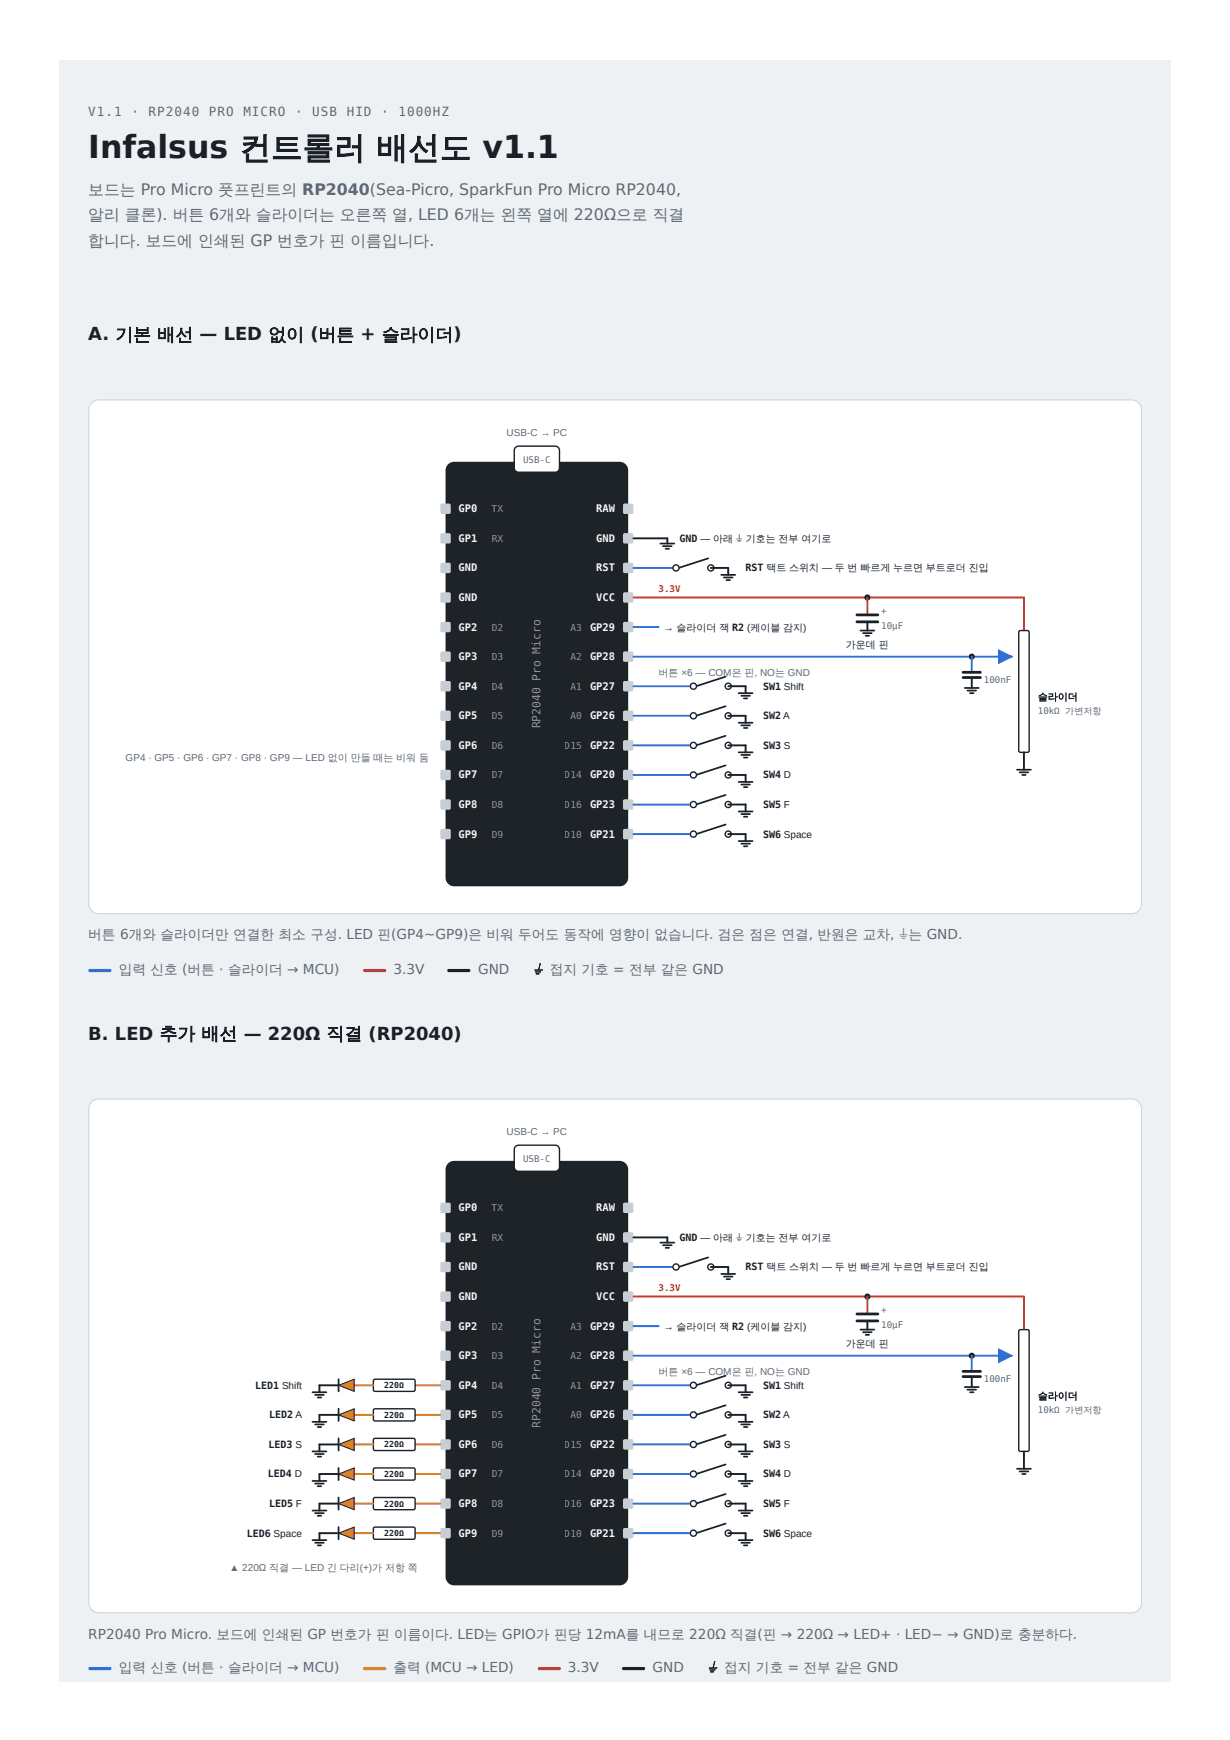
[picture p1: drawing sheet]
<svg xmlns="http://www.w3.org/2000/svg" width="210mm" height="297mm" viewBox="0 0 210 297" stroke-linecap="round" stroke-linejoin="round" font-family="sans-serif">
<path d="M10.1 10.3h189.9v277.1h-189.9z" fill="#eef1f4"/>
<path d="M15.7 68.8a1.71 1.71 0 0 1 1.2-.5h176.5a1.71 1.71 0 0 1 1.7 1.8v84.3a1.71 1.71 0 0 1-1.7 1.7h-176.5a1.71 1.71 0 0 1-1.7-1.7v-84.3a1.71 1.71 0 0 1 .5-1.3z" fill="#fff"/>
<path d="M15.7 68.8a1.71 1.71 0 0 1 1.2-.5h176.5a1.71 1.71 0 0 1 1.7 1.8v84.3a1.71 1.71 0 0 1-1.7 1.7h-176.5a1.71 1.71 0 0 1-1.7-1.7v-84.3a1.71 1.71 0 0 1 .5-1.3z" fill="none" stroke="#cbd3db" stroke-width=".18"/>
<path d="M76.6 79.4l.5-.4 .5-.1h28.3a1.49 1.49 0 0 1 1.5 1.5v69.6a1.49 1.49 0 0 1-1.5 1.5h-28.3a1.49 1.49 0 0 1-1.4-1.5v-69.6l.1-.6z" fill="#1e2328"/>
<path d="M88.1 76.5l.5-.3h6.3a.74 .74 0 0 1 .7 .8v3a.74 .74 0 0 1-.7 .7h-6.3a.74 .74 0 0 1-.7-.7v-3z" fill="#fff"/>
<path d="M88.1 76.5l.5-.3h6.3a.74 .74 0 0 1 .7 .8v3a.74 .74 0 0 1-.7 .7h-6.3a.74 .74 0 0 1-.7-.7v-3z" fill="none" stroke="#1a2027" stroke-width=".24"/>
<g fill="#c9ced4">
<path d="M75.3 86.1h.3h1.4v.2v1.4l-.3 .1-1.4-.1v-.2z"/>
<path d="M106.6 86.1h.2h1.4l.1 .2-.1 1.4-.2 .1-1.4-.1-.1-.2z"/>
<path d="M75.3 91.2l.3-.1 1.4 .1v.2v1.4l-.3 .1-1.4-.1v-.2z"/>
<path d="M106.6 91.2l.2-.1 1.4 .1 .1 .2-.1 1.4-.2 .1-1.4-.1-.1-.2z"/>
<path d="M75.3 96.2h.3h1.4v.3v1.4h-.3h-1.4v-.3z"/>
<path d="M106.6 96.2h.2h1.4l.1 .3-.1 1.4h-.2h-1.4l-.1-.3z"/>
<path d="M75.3 101.3l.3-.1 1.4 .1v.2v1.4l-.3 .1-1.4-.1v-.2z"/>
<path d="M106.6 101.3l.2-.1 1.4 .1 .1 .2-.1 1.4-.2 .1-1.4-.1-.1-.2z"/>
<path d="M75.3 106.4l.3-.1 1.4 .1v.2v1.4l-.3 .1-1.4-.1v-.2z"/>
<path d="M106.6 106.4l.2-.1 1.4 .1 .1 .2-.1 1.4-.2 .1-1.4-.1-.1-.2z"/>
<path d="M75.3 111.4l.3-.1 1.4 .1v.2v1.4l-.3 .1-1.4-.1v-.2z"/>
<path d="M106.6 111.4l.2-.1 1.4 .1 .1 .2-.1 1.4-.2 .1-1.4-.1-.1-.2z"/>
<path d="M75.3 116.5l.3-.1 1.4 .1v.2v1.4l-.3 .1-1.4-.1v-.2z"/>
<path d="M106.6 116.5l.2-.1 1.4 .1 .1 .2-.1 1.4-.2 .1-1.4-.1-.1-.2z"/>
<path d="M75.3 121.5l.3-.1 1.4 .1v.2v1.4l-.3 .1-1.4-.1v-.2z"/>
<path d="M106.6 121.5l.2-.1 1.4 .1 .1 .2-.1 1.4-.2 .1-1.4-.1-.1-.2z"/>
<path d="M75.3 126.6l.3-.1 1.4 .1v.2v1.4l-.3 .1-1.4-.1v-.2z"/>
<path d="M106.6 126.6l.2-.1 1.4 .1 .1 .2-.1 1.4-.2 .1-1.4-.1-.1-.2z"/>
<path d="M75.3 131.6l.3-.1 1.4 .1v.2v1.4l-.3 .1-1.4-.1v-.2z"/>
<path d="M106.6 131.6l.2-.1 1.4 .1 .1 .2-.1 1.4-.2 .1-1.4-.1-.1-.2z"/>
<path d="M75.3 136.7l.3-.1 1.4 .1v.2v1.4l-.3 .1-1.4-.1v-.2z"/>
<path d="M106.6 136.7l.2-.1 1.4 .1 .1 .2-.1 1.4-.2 .1-1.4-.1-.1-.2z"/>
<path d="M75.3 141.7l.3-.1 1.4 .1v.2v1.4l-.3 .1-1.4-.1v-.2z"/>
<path d="M106.6 141.7l.2-.1 1.4 .1 .1 .2-.1 1.4-.2 .1-1.4-.1-.1-.2z"/>
</g>
<path d="M108.3 92h5.8v.9" fill="none" stroke="#1a2027" stroke-width=".33"/>
<path d="M112.9 92.9h2.3M113.3 93.3h1.5M113.8 93.8h.6M121 95.4l-5 1.7" fill="none" stroke="#1a2027" stroke-width=".3"/>
<path d="M108.3 97.1h7.2" fill="none" stroke="#2f6fd6" stroke-width=".33"/>
<circle cx="115.5" cy="97.1" r=".52" fill="#fff"/>
<circle cx="115.5" cy="97.1" r=".52" fill="none" stroke="#1a2027" stroke-width=".24"/>
<circle cx="121.5" cy="97.1" r=".52" fill="#fff"/>
<circle cx="121.5" cy="97.1" r=".52" fill="none" stroke="#1a2027" stroke-width=".24"/>
<path d="M121.5 97.1h3v1.1" fill="none" stroke="#1a2027" stroke-width=".33"/>
<path d="M123.3 98.2h2.4M123.7 98.7h1.5M124.2 99.1h.6" fill="none" stroke="#1a2027" stroke-width=".3"/>
<path d="M108.3 102.1h66.7v5.7" fill="none" stroke="#d0352b" stroke-width=".33"/>
<circle cx="148.3" cy="102.1" r=".52" fill="#1a2027"/>
<path d="M148.3 102.1v3" fill="none" stroke="#d0352b" stroke-width=".33"/>
<path d="M146.5 105.1h3.5M146.5 106.3h3.5" fill="none" stroke="#1a2027" stroke-width=".48"/>
<path d="M148.3 106.3v1.5" fill="none" stroke="#1a2027" stroke-width=".33"/>
<path d="M147.1 107.8h2.3M147.5 108.2h1.5M148 108.6h.5" fill="none" stroke="#1a2027" stroke-width=".3"/>
<path d="M108.3 107.2h4.3M108.3 112.2h64.6" fill="none" stroke="#2f6fd6" stroke-width=".33"/>
<path d="M170.6 110.9l2.6 1.3-2.6 1.3z" fill="#2f6fd6"/>
<path d="M174.2 107.8h1.4h.2l.1 .3v20.2l-.1 .2-.2 .1-1.3-.1-.2-.2v-20.2z" fill="#fff"/>
<path d="M174.2 107.8h1.4h.2l.1 .3v20.2l-.1 .2-.2 .1-1.3-.1-.2-.2v-20.2z" fill="none" stroke="#1a2027" stroke-width=".24"/>
<path d="M175 128.6v2.9" fill="none" stroke="#1a2027" stroke-width=".33"/>
<path d="M173.8 131.5h2.4M174.3 132h1.5M174.7 132.4h.6" fill="none" stroke="#1a2027" stroke-width=".3"/>
<circle cx="166.1" cy="112.2" r=".52" fill="#1a2027"/>
<path d="M108.3 117.3h10.2M166.1 112.2v2.7" fill="none" stroke="#2f6fd6" stroke-width=".33"/>
<path d="M164.6 114.9h3M164.6 115.8h3" fill="none" stroke="#1a2027" stroke-width=".48"/>
<path d="M166.1 115.8v1.8" fill="none" stroke="#1a2027" stroke-width=".33"/>
<path d="M124 115.6l-5 1.7M164.9 117.6h2.4M165.3 118h1.5M165.8 118.5h.6" fill="none" stroke="#1a2027" stroke-width=".3"/>
<circle cx="118.5" cy="117.3" r=".52" fill="#fff"/>
<circle cx="118.5" cy="117.3" r=".52" fill="none" stroke="#1a2027" stroke-width=".24"/>
<circle cx="124.5" cy="117.3" r=".52" fill="#fff"/>
<circle cx="124.5" cy="117.3" r=".52" fill="none" stroke="#1a2027" stroke-width=".24"/>
<path d="M124.5 117.3h2.9v1.2" fill="none" stroke="#1a2027" stroke-width=".33"/>
<path d="M126.2 118.5h2.4M126.7 118.9h1.5M127.1 119.4h.6M124 120.7l-5 1.6" fill="none" stroke="#1a2027" stroke-width=".3"/>
<path d="M108.3 122.3h10.2" fill="none" stroke="#2f6fd6" stroke-width=".33"/>
<circle cx="118.5" cy="122.3" r=".52" fill="#fff"/>
<circle cx="118.5" cy="122.3" r=".52" fill="none" stroke="#1a2027" stroke-width=".24"/>
<circle cx="124.5" cy="122.3" r=".52" fill="#fff"/>
<circle cx="124.5" cy="122.3" r=".52" fill="none" stroke="#1a2027" stroke-width=".24"/>
<path d="M124.5 122.3h2.9v1.2" fill="none" stroke="#1a2027" stroke-width=".33"/>
<path d="M124 125.7l-5 1.7M126.2 123.5h2.4M126.7 124h1.5M127.1 124.4h.6" fill="none" stroke="#1a2027" stroke-width=".3"/>
<path d="M108.3 127.4h10.2" fill="none" stroke="#2f6fd6" stroke-width=".33"/>
<circle cx="118.5" cy="127.4" r=".52" fill="#fff"/>
<circle cx="118.5" cy="127.4" r=".52" fill="none" stroke="#1a2027" stroke-width=".24"/>
<circle cx="124.5" cy="127.4" r=".52" fill="#fff"/>
<circle cx="124.5" cy="127.4" r=".52" fill="none" stroke="#1a2027" stroke-width=".24"/>
<path d="M124.5 127.4h2.9v1.2" fill="none" stroke="#1a2027" stroke-width=".33"/>
<path d="M124 130.8l-5 1.6M126.2 128.6h2.4M126.7 129h1.5M127.1 129.5h.6" fill="none" stroke="#1a2027" stroke-width=".3"/>
<path d="M108.3 132.4h10.2" fill="none" stroke="#2f6fd6" stroke-width=".33"/>
<circle cx="118.5" cy="132.4" r=".52" fill="#fff"/>
<circle cx="118.5" cy="132.4" r=".52" fill="none" stroke="#1a2027" stroke-width=".24"/>
<circle cx="124.5" cy="132.4" r=".52" fill="#fff"/>
<circle cx="124.5" cy="132.4" r=".52" fill="none" stroke="#1a2027" stroke-width=".24"/>
<path d="M124.5 132.4h2.9v1.2" fill="none" stroke="#1a2027" stroke-width=".33"/>
<path d="M124 135.9l-5 1.6M126.2 133.6h2.4M126.7 134.1h1.5M127.1 134.5h.6" fill="none" stroke="#1a2027" stroke-width=".3"/>
<path d="M108.3 137.5h10.2" fill="none" stroke="#2f6fd6" stroke-width=".33"/>
<circle cx="118.5" cy="137.5" r=".52" fill="#fff"/>
<circle cx="118.5" cy="137.5" r=".52" fill="none" stroke="#1a2027" stroke-width=".24"/>
<circle cx="124.5" cy="137.5" r=".52" fill="#fff"/>
<circle cx="124.5" cy="137.5" r=".52" fill="none" stroke="#1a2027" stroke-width=".24"/>
<path d="M124.5 137.5h2.9v1.2" fill="none" stroke="#1a2027" stroke-width=".33"/>
<path d="M126.2 138.7h2.4M126.7 139.1h1.5M127.1 139.6h.6M124 140.9l-5 1.6" fill="none" stroke="#1a2027" stroke-width=".3"/>
<path d="M108.3 142.5h10.2" fill="none" stroke="#2f6fd6" stroke-width=".33"/>
<circle cx="118.5" cy="142.5" r=".52" fill="#fff"/>
<circle cx="118.5" cy="142.5" r=".52" fill="none" stroke="#1a2027" stroke-width=".24"/>
<circle cx="124.5" cy="142.5" r=".52" fill="#fff"/>
<circle cx="124.5" cy="142.5" r=".52" fill="none" stroke="#1a2027" stroke-width=".24"/>
<path d="M124.5 142.5h2.9v1.2" fill="none" stroke="#1a2027" stroke-width=".33"/>
<path d="M126.2 143.7h2.4M126.7 144.2h1.5M127.1 144.6h.6" fill="none" stroke="#1a2027" stroke-width=".3"/>
<path d="M15.2 165.7l3.6-.1a.27 .27 0 0 1 .2 .3 .27 .27 0 0 1-.2 .2h-3.4l-.3-.1z" fill="#2f6fd6"/>
<path d="M62.1 165.7l3.6-.1a.27 .27 0 0 1 .3 .3 .27 .27 0 0 1-.3 .2h-3.4l-.2-.1z" fill="#d0352b"/>
<path d="M76.5 165.7l3.6-.1a.27 .27 0 0 1 .3 .3 .27 .27 0 0 1-.3 .2h-3.4l-.2-.1z" fill="#1a2027"/>
<path d="M15.7 188.3a1.71 1.71 0 0 1 1.2-.5h176.5a1.71 1.71 0 0 1 1.7 1.7v84.4a1.71 1.71 0 0 1-1.7 1.7h-176.5a1.71 1.71 0 0 1-1.7-1.7v-84.4a1.71 1.71 0 0 1 .5-1.2z" fill="#fff"/>
<path d="M15.7 188.3a1.71 1.71 0 0 1 1.2-.5h176.5a1.71 1.71 0 0 1 1.7 1.7v84.4a1.71 1.71 0 0 1-1.7 1.7h-176.5a1.71 1.71 0 0 1-1.7-1.7v-84.4a1.71 1.71 0 0 1 .5-1.2z" fill="none" stroke="#cbd3db" stroke-width=".18"/>
<path d="M76.6 198.8l.5-.3 .5-.1h28.3a1.49 1.49 0 0 1 1.5 1.5v69.5a1.49 1.49 0 0 1-1.5 1.5h-28.3a1.49 1.49 0 0 1-1.4-1.5v-69.5l.1-.6z" fill="#1e2328"/>
<path d="M88.1 195.9l.5-.2h6.3a.74 .74 0 0 1 .7 .7v3a.74 .74 0 0 1-.7 .8h-6.3a.74 .74 0 0 1-.7-.8v-3z" fill="#fff"/>
<path d="M88.1 195.9l.5-.2h6.3a.74 .74 0 0 1 .7 .7v3a.74 .74 0 0 1-.7 .8h-6.3a.74 .74 0 0 1-.7-.8v-3z" fill="none" stroke="#1a2027" stroke-width=".24"/>
<g fill="#c9ced4">
<path d="M75.3 205.6l.3-.1 1.4 .1v.2v1.4l-.3 .1-1.4-.1v-.2z"/>
<path d="M106.6 205.6l.2-.1 1.4 .1 .1 .2-.1 1.4-.2 .1-1.4-.1-.1-.2z"/>
<path d="M75.3 210.7l.3-.1 1.4 .1v.2v1.4l-.3 .1-1.4-.1v-.2z"/>
<path d="M106.6 210.7l.2-.1 1.4 .1 .1 .2-.1 1.4-.2 .1-1.4-.1-.1-.2z"/>
<path d="M75.3 215.7l.3-.1 1.4 .1v.2v1.4l-.3 .1-1.4-.1v-.2z"/>
<path d="M106.6 215.7l.2-.1 1.4 .1 .1 .2-.1 1.4-.2 .1-1.4-.1-.1-.2z"/>
<path d="M75.3 220.8l.3-.1 1.4 .1v.2v1.4l-.3 .1-1.4-.1v-.2z"/>
<path d="M106.6 220.8l.2-.1 1.4 .1 .1 .2-.1 1.4-.2 .1-1.4-.1-.1-.2z"/>
<path d="M75.3 225.8l.3-.1 1.4 .1v.2v1.4l-.3 .1-1.4-.1v-.2z"/>
<path d="M106.6 225.8l.2-.1 1.4 .1 .1 .2-.1 1.4-.2 .1-1.4-.1-.1-.2z"/>
<path d="M75.3 230.9l.3-.1 1.4 .1v.2v1.4l-.3 .1-1.4-.1v-.2z"/>
<path d="M106.6 230.9l.2-.1 1.4 .1 .1 .2-.1 1.4-.2 .1-1.4-.1-.1-.2z"/>
<path d="M75.3 235.9l.3-.1 1.4 .1v.2v1.4l-.3 .1-1.4-.1v-.2z"/>
<path d="M106.6 235.9l.2-.1 1.4 .1 .1 .2-.1 1.4-.2 .1-1.4-.1-.1-.2z"/>
<path d="M75.3 241l.3-.1 1.4 .1v.2v1.4l-.3 .1-1.4-.1v-.2z"/>
<path d="M106.6 241l.2-.1 1.4 .1 .1 .2-.1 1.4-.2 .1-1.4-.1-.1-.2z"/>
<path d="M75.3 246h.3h1.4v.2v1.4l-.3 .1-1.4-.1v-.2z"/>
<path d="M106.6 246h.2h1.4l.1 .2-.1 1.4-.2 .1-1.4-.1-.1-.2z"/>
<path d="M75.3 251.1l.3-.1 1.4 .1v.2v1.4l-.3 .1-1.4-.1v-.2z"/>
<path d="M106.6 251.1l.2-.1 1.4 .1 .1 .2-.1 1.4-.2 .1-1.4-.1-.1-.2z"/>
<path d="M75.3 256.1h.3h1.4v.3v1.4h-.3h-1.4v-.3z"/>
<path d="M106.6 256.1h.2h1.4l.1 .3-.1 1.4h-.2h-1.4l-.1-.3z"/>
<path d="M75.3 261.2l.3-.1 1.4 .1v.2v1.4l-.3 .1-1.4-.1v-.2z"/>
<path d="M106.6 261.2l.2-.1 1.4 .1 .1 .2-.1 1.4-.2 .1-1.4-.1-.1-.2z"/>
</g>
<path d="M108.3 211.5h5.8v.9" fill="none" stroke="#1a2027" stroke-width=".33"/>
<path d="M112.9 212.4h2.3M113.3 212.8h1.5M113.8 213.2h.6M121 214.9l-5 1.6" fill="none" stroke="#1a2027" stroke-width=".3"/>
<path d="M108.3 216.5h7.2" fill="none" stroke="#2f6fd6" stroke-width=".33"/>
<circle cx="115.5" cy="216.5" r=".52" fill="#fff"/>
<circle cx="115.5" cy="216.5" r=".52" fill="none" stroke="#1a2027" stroke-width=".24"/>
<circle cx="121.5" cy="216.5" r=".52" fill="#fff"/>
<circle cx="121.5" cy="216.5" r=".52" fill="none" stroke="#1a2027" stroke-width=".24"/>
<path d="M121.5 216.5h3v1.2" fill="none" stroke="#1a2027" stroke-width=".33"/>
<path d="M123.3 217.7h2.4M123.7 218.2h1.5M124.2 218.6h.6" fill="none" stroke="#1a2027" stroke-width=".3"/>
<path d="M108.3 221.6h66.7v5.6" fill="none" stroke="#d0352b" stroke-width=".33"/>
<circle cx="148.3" cy="221.6" r=".52" fill="#1a2027"/>
<path d="M148.3 221.6v2.9" fill="none" stroke="#d0352b" stroke-width=".33"/>
<path d="M146.5 224.5h3.5M146.5 225.7h3.5" fill="none" stroke="#1a2027" stroke-width=".48"/>
<path d="M148.3 225.7v1.5" fill="none" stroke="#1a2027" stroke-width=".33"/>
<path d="M147.1 227.2h2.3M147.5 227.7h1.5M148 228.1h.5" fill="none" stroke="#1a2027" stroke-width=".3"/>
<path d="M108.3 226.6h4.3M108.3 231.7h64.6" fill="none" stroke="#2f6fd6" stroke-width=".33"/>
<path d="M170.6 230.4l2.6 1.3-2.6 1.3z" fill="#2f6fd6"/>
<path d="M174.2 227.3l1.4-.1 .2 .1 .1 .2v20.2l-.1 .2-.2 .1h-1.3l-.2-.3v-20.2z" fill="#fff"/>
<path d="M174.2 227.3l1.4-.1 .2 .1 .1 .2v20.2l-.1 .2-.2 .1h-1.3l-.2-.3v-20.2z" fill="none" stroke="#1a2027" stroke-width=".24"/>
<path d="M175 248v3" fill="none" stroke="#1a2027" stroke-width=".33"/>
<path d="M173.8 251h2.4M174.3 251.5h1.5M174.7 251.9h.6" fill="none" stroke="#1a2027" stroke-width=".3"/>
<circle cx="166.1" cy="231.7" r=".52" fill="#1a2027"/>
<path d="M108.3 236.7h10.2M166.1 231.7v2.7" fill="none" stroke="#2f6fd6" stroke-width=".33"/>
<path d="M164.6 234.4h3M164.6 235.2h3" fill="none" stroke="#1a2027" stroke-width=".48"/>
<path d="M166.1 235.2v1.8" fill="none" stroke="#1a2027" stroke-width=".33"/>
<path d="M124 235.1l-5 1.6M164.9 237h2.4M165.3 237.5h1.5M165.8 237.9h.6" fill="none" stroke="#1a2027" stroke-width=".3"/>
<circle cx="118.5" cy="236.7" r=".52" fill="#fff"/>
<circle cx="118.5" cy="236.7" r=".52" fill="none" stroke="#1a2027" stroke-width=".24"/>
<circle cx="124.5" cy="236.7" r=".52" fill="#fff"/>
<circle cx="124.5" cy="236.7" r=".52" fill="none" stroke="#1a2027" stroke-width=".24"/>
<path d="M124.5 236.7h2.9v1.2" fill="none" stroke="#1a2027" stroke-width=".33"/>
<path d="M126.2 237.9h2.4M126.7 238.4h1.5M127.1 238.8h.6M124 240.2l-5 1.6" fill="none" stroke="#1a2027" stroke-width=".3"/>
<path d="M108.3 241.8h10.2" fill="none" stroke="#2f6fd6" stroke-width=".33"/>
<circle cx="118.5" cy="241.8" r=".52" fill="#fff"/>
<circle cx="118.5" cy="241.8" r=".52" fill="none" stroke="#1a2027" stroke-width=".24"/>
<circle cx="124.5" cy="241.8" r=".52" fill="#fff"/>
<circle cx="124.5" cy="241.8" r=".52" fill="none" stroke="#1a2027" stroke-width=".24"/>
<path d="M124.5 241.8h2.9v1.2" fill="none" stroke="#1a2027" stroke-width=".33"/>
<path d="M124 245.2l-5 1.6M126.2 243h2.4M126.7 243.4h1.5M127.1 243.9h.6" fill="none" stroke="#1a2027" stroke-width=".3"/>
<path d="M108.3 246.8h10.2" fill="none" stroke="#2f6fd6" stroke-width=".33"/>
<circle cx="118.5" cy="246.8" r=".52" fill="#fff"/>
<circle cx="118.5" cy="246.8" r=".52" fill="none" stroke="#1a2027" stroke-width=".24"/>
<circle cx="124.5" cy="246.8" r=".52" fill="#fff"/>
<circle cx="124.5" cy="246.8" r=".52" fill="none" stroke="#1a2027" stroke-width=".24"/>
<path d="M124.5 246.8h2.9v1.2" fill="none" stroke="#1a2027" stroke-width=".33"/>
<path d="M124 250.3l-5 1.6M126.2 248h2.4M126.7 248.5h1.5M127.1 248.9h.6" fill="none" stroke="#1a2027" stroke-width=".3"/>
<path d="M108.3 251.9h10.2" fill="none" stroke="#2f6fd6" stroke-width=".33"/>
<circle cx="118.5" cy="251.9" r=".52" fill="#fff"/>
<circle cx="118.5" cy="251.9" r=".52" fill="none" stroke="#1a2027" stroke-width=".24"/>
<circle cx="124.5" cy="251.9" r=".52" fill="#fff"/>
<circle cx="124.5" cy="251.9" r=".52" fill="none" stroke="#1a2027" stroke-width=".24"/>
<path d="M124.5 251.9h2.9v1.2" fill="none" stroke="#1a2027" stroke-width=".33"/>
<path d="M124 255.3l-5 1.7M126.2 253.1h2.4M126.7 253.5h1.5M127.1 254h.6" fill="none" stroke="#1a2027" stroke-width=".3"/>
<path d="M108.3 257h10.2" fill="none" stroke="#2f6fd6" stroke-width=".33"/>
<circle cx="118.5" cy="257" r=".52" fill="#fff"/>
<circle cx="118.5" cy="257" r=".52" fill="none" stroke="#1a2027" stroke-width=".24"/>
<circle cx="124.5" cy="257" r=".52" fill="#fff"/>
<circle cx="124.5" cy="257" r=".52" fill="none" stroke="#1a2027" stroke-width=".24"/>
<path d="M124.5 257h2.9v1.1" fill="none" stroke="#1a2027" stroke-width=".33"/>
<path d="M126.2 258.1h2.4M126.7 258.6h1.5M127.1 259h.6M124 260.4l-5 1.6" fill="none" stroke="#1a2027" stroke-width=".3"/>
<path d="M108.3 262h10.2" fill="none" stroke="#2f6fd6" stroke-width=".33"/>
<circle cx="118.5" cy="262" r=".52" fill="#fff"/>
<circle cx="118.5" cy="262" r=".52" fill="none" stroke="#1a2027" stroke-width=".24"/>
<circle cx="124.5" cy="262" r=".52" fill="#fff"/>
<circle cx="124.5" cy="262" r=".52" fill="none" stroke="#1a2027" stroke-width=".24"/>
<path d="M124.5 262h2.9v1.2" fill="none" stroke="#1a2027" stroke-width=".33"/>
<path d="M126.2 263.2h2.4M126.7 263.6h1.5M127.1 264.1h.6" fill="none" stroke="#1a2027" stroke-width=".3"/>
<path d="M70.9 236.7h4.4" fill="none" stroke="#d6821f" stroke-width=".33"/>
<path d="M63.9 235.8l6.9-.1 .1 .3v1.6l-.2 .2h-6.7l-.2-.3z" fill="#fff"/>
<path d="M63.9 235.8l6.9-.1 .1 .3v1.6l-.2 .2h-6.7l-.2-.3z" fill="none" stroke="#1a2027" stroke-width=".24"/>
<path d="M60.5 236.7h3.3" fill="none" stroke="#d6821f" stroke-width=".33"/>
<path d="M57.9 236.7l2.6-1v2.1z" fill="#d6821f"/>
<path d="M57.9 236.7l2.6-1v2.1z" fill="none" stroke="#1a2027" stroke-width=".17"/>
<path d="M53.4 237.9h2.4M53.9 238.4h1.4M54.3 238.8h.6M57.9 235.7v2.1" fill="none" stroke="#1a2027" stroke-width=".3"/>
<path d="M57.9 236.7h-3.3v1.2" fill="none" stroke="#1a2027" stroke-width=".33"/>
<path d="M70.9 241.8h4.4" fill="none" stroke="#d6821f" stroke-width=".33"/>
<path d="M63.9 240.8h6.9l.1 .2v1.6l-.2 .2h-6.7l-.2-.3z" fill="#fff"/>
<path d="M63.9 240.8h6.9l.1 .2v1.6l-.2 .2h-6.7l-.2-.3z" fill="none" stroke="#1a2027" stroke-width=".24"/>
<path d="M60.5 241.8h3.3" fill="none" stroke="#d6821f" stroke-width=".33"/>
<path d="M57.9 241.8l2.6-1.1v2.1z" fill="#d6821f"/>
<path d="M57.9 241.8l2.6-1.1v2.1z" fill="none" stroke="#1a2027" stroke-width=".17"/>
<path d="M53.4 243h2.4M53.9 243.4h1.4M54.3 243.9h.6M57.9 240.7v2.1" fill="none" stroke="#1a2027" stroke-width=".3"/>
<path d="M57.9 241.8h-3.3v1.2" fill="none" stroke="#1a2027" stroke-width=".33"/>
<path d="M70.9 246.8h4.4" fill="none" stroke="#d6821f" stroke-width=".33"/>
<path d="M63.9 245.9l6.9-.1 .1 .3v1.6l-.2 .2h-6.7l-.2-.3z" fill="#fff"/>
<path d="M63.9 245.9l6.9-.1 .1 .3v1.6l-.2 .2h-6.7l-.2-.3z" fill="none" stroke="#1a2027" stroke-width=".24"/>
<path d="M60.5 246.8h3.3" fill="none" stroke="#d6821f" stroke-width=".33"/>
<path d="M57.9 246.8l2.6-1v2.1z" fill="#d6821f"/>
<path d="M57.9 246.8l2.6-1v2.1z" fill="none" stroke="#1a2027" stroke-width=".17"/>
<path d="M53.4 248h2.4M53.9 248.5h1.4M54.3 248.9h.6M57.9 245.8v2.1" fill="none" stroke="#1a2027" stroke-width=".3"/>
<path d="M57.9 246.8h-3.3v1.2" fill="none" stroke="#1a2027" stroke-width=".33"/>
<path d="M70.9 251.9h4.4" fill="none" stroke="#d6821f" stroke-width=".33"/>
<path d="M63.9 250.9h6.9l.1 .3v1.6l-.2 .1h-6.7l-.2-.3z" fill="#fff"/>
<path d="M63.9 250.9h6.9l.1 .3v1.6l-.2 .1h-6.7l-.2-.3z" fill="none" stroke="#1a2027" stroke-width=".24"/>
<path d="M60.5 251.9h3.3" fill="none" stroke="#d6821f" stroke-width=".33"/>
<path d="M57.9 251.9l2.6-1v2z" fill="#d6821f"/>
<path d="M57.9 251.9l2.6-1v2z" fill="none" stroke="#1a2027" stroke-width=".17"/>
<path d="M53.4 253.1h2.4M53.9 253.5h1.4M54.3 254h.6M57.9 250.9v2" fill="none" stroke="#1a2027" stroke-width=".3"/>
<path d="M57.9 251.9h-3.3v1.2" fill="none" stroke="#1a2027" stroke-width=".33"/>
<path d="M70.9 257h4.4" fill="none" stroke="#d6821f" stroke-width=".33"/>
<path d="M63.9 256l6.9-.1 .1 .3v1.6l-.2 .2h-6.7l-.2-.3z" fill="#fff"/>
<path d="M63.9 256l6.9-.1 .1 .3v1.6l-.2 .2h-6.7l-.2-.3z" fill="none" stroke="#1a2027" stroke-width=".24"/>
<path d="M60.5 257h3.3" fill="none" stroke="#d6821f" stroke-width=".33"/>
<path d="M57.9 257l2.6-1.1v2.1z" fill="#d6821f"/>
<path d="M57.9 257l2.6-1.1v2.1z" fill="none" stroke="#1a2027" stroke-width=".17"/>
<path d="M53.4 258.1h2.4M53.9 258.6h1.4M54.3 259h.6M57.9 255.9v2.1" fill="none" stroke="#1a2027" stroke-width=".3"/>
<path d="M57.9 257h-3.3v1.1" fill="none" stroke="#1a2027" stroke-width=".33"/>
<path d="M70.9 262h4.4" fill="none" stroke="#d6821f" stroke-width=".33"/>
<path d="M63.9 261.1l6.9-.1 .1 .3v1.6l-.2 .1h-6.7l-.2-.3z" fill="#fff"/>
<path d="M63.9 261.1l6.9-.1 .1 .3v1.6l-.2 .1h-6.7l-.2-.3z" fill="none" stroke="#1a2027" stroke-width=".24"/>
<path d="M60.5 262h3.3" fill="none" stroke="#d6821f" stroke-width=".33"/>
<path d="M57.9 262l2.6-1v2z" fill="#d6821f"/>
<path d="M57.9 262l2.6-1v2z" fill="none" stroke="#1a2027" stroke-width=".17"/>
<path d="M53.4 263.2h2.4M53.9 263.6h1.4M54.3 264.1h.6M57.9 261v2" fill="none" stroke="#1a2027" stroke-width=".3"/>
<path d="M57.9 262h-3.3v1.2" fill="none" stroke="#1a2027" stroke-width=".33"/>
<path d="M15.2 285l3.6-.1a.27 .27 0 0 1 .2 .2 .27 .27 0 0 1-.2 .3h-3.4l-.3-.2z" fill="#2f6fd6"/>
<path d="M62.1 285l3.6-.1a.27 .27 0 0 1 .3 .2 .27 .27 0 0 1-.3 .3h-3.4l-.2-.2z" fill="#d6821f"/>
<path d="M92 285l3.6-.1a.27 .27 0 0 1 .3 .2 .27 .27 0 0 1-.3 .3h-3.4l-.3-.2z" fill="#d0352b"/>
<path d="M106.4 285l3.6-.1a.27 .27 0 0 1 .3 .2 .27 .27 0 0 1-.3 .3h-3.4l-.3-.2z" fill="#1a2027"/>
<text font-size="5.4" fill="#1a2027" x="15.1" y="27.1">Infalsus 컨트롤러 배선도 v1.1</text>
<g font-size="3.1" fill="#1a2027">
<text x="15.1" y="58.2">A. 기본 배선 — LED 없이 (버튼 + 슬라이더)</text>
<text x="15.1" y="177.6">B. LED 추가 배선 — 220Ω 직결 (RP2040)</text>
</g>
<g font-size="2.7" fill="#5b6875">
<text x="15.1" y="33.3">보드는 Pro Micro 풋프린트의 RP2040(Sea-Picro, SparkFun Pro Micro RP2040,</text>
<text x="15.1" y="37.7">알리 클론). 버튼 6개와 슬라이더는 오른쪽 열, LED 6개는 왼쪽 열에 220Ω으로 직결</text>
<text x="15.1" y="42">합니다. 보드에 인쇄된 GP 번호가 핀 이름입니다.</text>
</g>
<g font-size="2.4" fill="#1a2027">
<text x="91" y="166.5">⏚ 접지 기호 = 전부 같은 GND</text>
<text x="120.9" y="285.8">⏚ 접지 기호 = 전부 같은 GND</text>
</g>
<g font-size="2.3" fill="#5b6875">
<text x="15.1" y="160.5">버튼 6개와 슬라이더만 연결한 최소 구성. LED 핀(GP4~GP9)은 비워 두어도 동작에 영향이 없습니다. 검은 점은 연결, 반원은 교차, ⏚는 GND.</text>
<text x="20.3" y="166.5">입력 신호 (버튼 · 슬라이더 → MCU)</text>
<text x="67.2" y="166.5">3.3V</text>
<text x="81.7" y="166.5">GND</text>
<text x="15.1" y="280">RP2040 Pro Micro. 보드에 인쇄된 GP 번호가 핀 이름이다. LED는 GPIO가 핀당 12mA를 내므로 220Ω 직결(핀 → 220Ω → LED+ · LED− → GND)로 충분하다.</text>
<text x="20.3" y="285.8">입력 신호 (버튼 · 슬라이더 → MCU)</text>
<text x="67.2" y="285.8">출력 (MCU → LED)</text>
<text x="97" y="285.8">3.3V</text>
<text x="111.5" y="285.8">GND</text>
</g>
<g font-size="2.2" fill="#5b6875">
<text x="15.1" y="19.9">V1.1</text>
<text x="22.5" y="19.9">·</text>
<text x="25.4" y="19.9">RP2040</text>
<text x="35.7" y="19.9">PRO</text>
<text x="41.6" y="19.9">MICRO</text>
<text x="50.4" y="19.9">·</text>
<text x="53.4" y="19.9">USB</text>
<text x="59.3" y="19.9">HID</text>
<text x="65.2" y="19.9">·</text>
<text x="68.1" y="19.9">1000HZ</text>
</g>
<g font-size="1.9" fill="#f4f6f8">
<text x="92.4" y="124.5" transform="rotate(-90 92.4 124.5)">RP2040 Pro Micro</text>
<text x="92.4" y="244" transform="rotate(-90 92.4 244)">RP2040 Pro Micro</text>
</g>
<g font-size="1.8" fill="#f4f6f8">
<text x="78.4" y="87.5">GP0</text>
<text x="101.9" y="87.5">RAW</text>
<text x="78.4" y="92.6">GP1</text>
<text x="101.9" y="92.6">GND</text>
<text x="78.4" y="97.6">GND</text>
<text x="101.9" y="97.6">RST</text>
<text x="78.4" y="102.7">GND</text>
<text x="78.4" y="107.8">GP2</text>
<text x="100.8" y="107.8">GP29</text>
<text x="101.9" y="102.7">VCC</text>
<text x="78.4" y="112.8">GP3</text>
<text x="100.8" y="112.8">GP28</text>
<text x="78.4" y="117.9">GP4</text>
<text x="100.8" y="117.9">GP27</text>
<text x="78.4" y="122.9">GP5</text>
<text x="100.8" y="122.9">GP26</text>
<text x="78.4" y="128">GP6</text>
<text x="100.8" y="128">GP22</text>
<text x="78.4" y="133">GP7</text>
<text x="100.8" y="133">GP20</text>
<text x="78.4" y="138.1">GP8</text>
<text x="78.4" y="143.1">GP9</text>
<text x="100.8" y="138.1">GP23</text>
<text x="100.8" y="143.1">GP21</text>
<text x="78.4" y="207">GP0</text>
<text x="101.9" y="207">RAW</text>
<text x="78.4" y="212.1">GP1</text>
<text x="101.9" y="212.1">GND</text>
<text x="78.4" y="217.1">GND</text>
<text x="101.9" y="217.1">RST</text>
<text x="78.4" y="222.2">GND</text>
<text x="78.4" y="227.2">GP2</text>
<text x="100.8" y="227.2">GP29</text>
<text x="101.9" y="222.2">VCC</text>
<text x="78.4" y="232.3">GP3</text>
<text x="100.8" y="232.3">GP28</text>
<text x="78.4" y="237.3">GP4</text>
<text x="100.8" y="237.3">GP27</text>
<text x="78.4" y="242.4">GP5</text>
<text x="100.8" y="242.4">GP26</text>
<text x="78.4" y="247.4">GP6</text>
<text x="100.8" y="247.4">GP22</text>
<text x="78.4" y="252.5">GP7</text>
<text x="78.4" y="257.5">GP8</text>
<text x="100.8" y="252.5">GP20</text>
<text x="100.8" y="257.5">GP23</text>
<text x="78.4" y="262.6">GP9</text>
<text x="100.8" y="262.6">GP21</text>
</g>
<g font-size="1.7" fill="#5b6875">
<text x="86.6" y="74.5">USB-C → PC</text>
<text x="112.6" y="115.5">버튼 ×6 — COM은 핀, NO는 GND</text>
<text x="21.5" y="130.1">GP4 · GP5 · GP6 · GP7 · GP8 · GP9 — LED 없이 만들 때는 비워 둠</text>
<text x="86.6" y="193.9">USB-C → PC</text>
<text x="112.6" y="234.9">버튼 ×6 — COM은 핀, NO는 GND</text>
<text x="39.3" y="268.5">▲ 220Ω 직결 — LED 긴 다리(+)가 저항 쪽</text>
</g>
<g font-size="1.7" fill="#1a2027">
<text x="116.1" y="92.6">GND — 아래 ⏚ 기호는 전부 여기로</text>
<text x="127.4" y="97.6">RST 택트 스위치 — 두 번 빠르게 누르면 부트로더 진입</text>
<text x="113.5" y="107.8">→ 슬라이더 잭 R2 (케이블 감지)</text>
<text x="144.6" y="110.7">가운데 핀</text>
<text x="130.4" y="117.9">SW1 Shift</text>
<text x="177.4" y="119.6">슬라이더</text>
<text x="130.4" y="122.9">SW2 A</text>
<text x="130.4" y="128">SW3 S</text>
<text x="130.4" y="133">SW4 D</text>
<text x="130.4" y="138.1">SW5 F</text>
<text x="130.4" y="143.1">SW6 Space</text>
<text x="116.1" y="212.1">GND — 아래 ⏚ 기호는 전부 여기로</text>
<text x="127.4" y="217.1">RST 택트 스위치 — 두 번 빠르게 누르면 부트로더 진입</text>
<text x="113.5" y="227.2">→ 슬라이더 잭 R2 (케이블 감지)</text>
<text x="144.6" y="230.2">가운데 핀</text>
<text x="43.6" y="237.3">LED1 Shift</text>
<text x="130.4" y="237.3">SW1 Shift</text>
<text x="177.4" y="239.1">슬라이더</text>
<text x="46" y="242.4">LED2 A</text>
<text x="130.4" y="242.4">SW2 A</text>
<text x="45.9" y="247.4">LED3 S</text>
<text x="130.4" y="247.4">SW3 S</text>
<text x="45.8" y="252.5">LED4 D</text>
<text x="46" y="257.5">LED5 F</text>
<text x="130.4" y="252.5">SW4 D</text>
<text x="130.4" y="257.5">SW5 F</text>
<text x="42.2" y="262.6">LED6 Space</text>
<text x="130.4" y="262.6">SW6 Space</text>
</g>
<g font-size="1.6" fill="#5b6875">
<text x="89.4" y="79.1">USB-C</text>
<text x="150.6" y="104.9">+</text>
<text x="150.6" y="107.5">10µF</text>
<text x="168.2" y="116.7">100nF</text>
<text x="177.4" y="122">10kΩ 가변저항</text>
<text x="89.4" y="198.5">USB-C</text>
<text x="150.6" y="224.4">+</text>
<text x="150.6" y="226.9">10µF</text>
<text x="168.2" y="236.1">100nF</text>
<text x="177.4" y="241.5">10kΩ 가변저항</text>
</g>
<g font-size="1.6" fill="#f4f6f8">
<text x="84" y="87.5">TX</text>
<text x="84" y="92.6">RX</text>
<text x="84" y="107.8">D2</text>
<text x="97.5" y="107.8">A3</text>
<text x="84" y="112.8">D3</text>
<text x="97.5" y="112.8">A2</text>
<text x="84" y="117.9">D4</text>
<text x="97.5" y="117.9">A1</text>
<text x="84" y="122.9">D5</text>
<text x="97.5" y="122.9">A0</text>
<text x="84" y="128">D6</text>
<text x="96.5" y="128">D15</text>
<text x="84" y="133">D7</text>
<text x="96.5" y="133">D14</text>
<text x="84" y="138.1">D8</text>
<text x="84" y="143.1">D9</text>
<text x="96.5" y="138.1">D16</text>
<text x="96.5" y="143.1">D10</text>
<text x="84" y="207">TX</text>
<text x="84" y="212.1">RX</text>
<text x="84" y="227.2">D2</text>
<text x="97.5" y="227.2">A3</text>
<text x="84" y="232.3">D3</text>
<text x="97.5" y="232.3">A2</text>
<text x="84" y="237.3">D4</text>
<text x="97.5" y="237.3">A1</text>
<text x="84" y="242.4">D5</text>
<text x="97.5" y="242.4">A0</text>
<text x="84" y="247.4">D6</text>
<text x="96.5" y="247.4">D15</text>
<text x="84" y="252.5">D7</text>
<text x="84" y="257.5">D8</text>
<text x="96.5" y="252.5">D14</text>
<text x="96.5" y="257.5">D16</text>
<text x="84" y="262.6">D9</text>
<text x="96.5" y="262.6">D10</text>
</g>
<g font-size="1.6" fill="#d0352b">
<text x="112.6" y="101.2">3.3V</text>
<text x="112.6" y="220.7">3.3V</text>
</g>
<g font-size="1.4" fill="#1a2027">
<text x="65.7" y="237.3">220Ω</text>
<text x="65.7" y="242.3">220Ω</text>
<text x="65.7" y="247.4">220Ω</text>
<text x="65.7" y="252.4">220Ω</text>
<text x="65.7" y="257.5">220Ω</text>
<text x="65.7" y="262.5">220Ω</text>
</g>
</svg>
